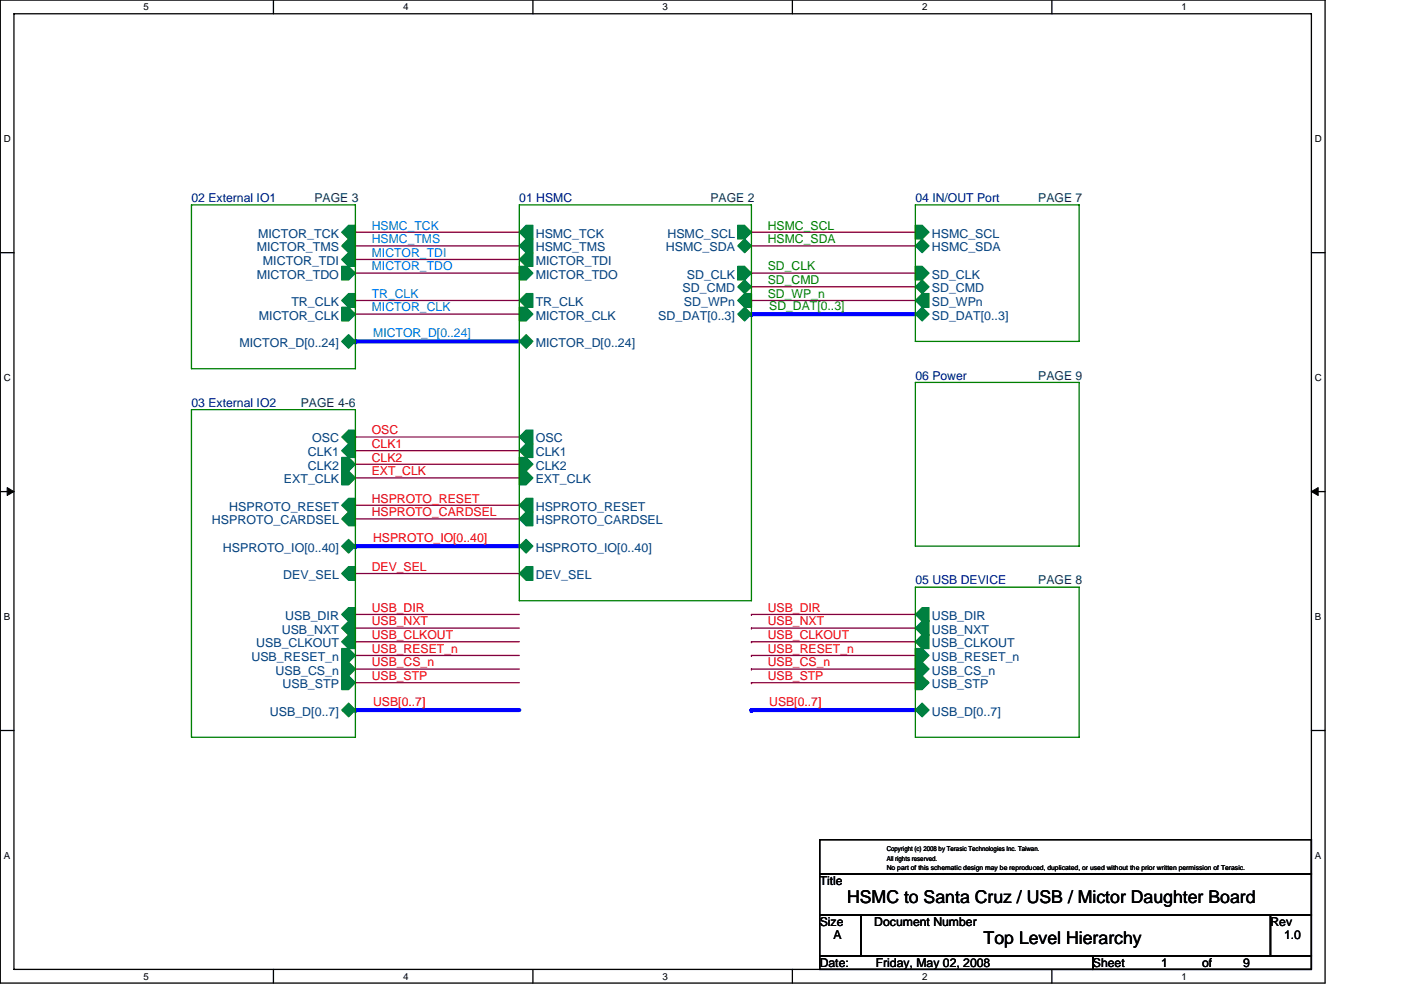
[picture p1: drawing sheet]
<svg xmlns="http://www.w3.org/2000/svg" width="297mm" height="210mm" viewBox="0 0 297 210" stroke-linecap="round" stroke-linejoin="round" font-family="sans-serif">
<path d="M.1 0h280.8v208.5h-280.8zM3 2.9h275v202.7h-275z" fill="none" stroke="#000" stroke-width=".28"/>
<g fill="#fff">
<path d="M30.5 .3h1.1v2.3h-1.1z"/>
<path d="M30.5 205.9h1.1v2.3h-1.1z"/>
</g>
<path d="M58 0v2.9M58 205.6v2.9" fill="none" stroke="#000" stroke-width=".28"/>
<g fill="#fff">
<path d="M85.5 .3h1.1v2.3h-1.1z"/>
<path d="M85.5 205.9h1.1v2.3h-1.1z"/>
</g>
<path d="M113 0v2.9M113 205.6v2.9" fill="none" stroke="#000" stroke-width=".28"/>
<g fill="#fff">
<path d="M140.5 .3h1.1v2.3h-1.1z"/>
<path d="M140.5 205.9h1.1v2.3h-1.1z"/>
</g>
<path d="M168 0v2.9M168 205.6v2.9" fill="none" stroke="#000" stroke-width=".28"/>
<g fill="#fff">
<path d="M195.5 .3h1.2v2.3h-1.2z"/>
<path d="M195.5 205.9h1.2v2.3h-1.2z"/>
</g>
<path d="M223 0v2.9M223 205.6v2.9" fill="none" stroke="#000" stroke-width=".28"/>
<g fill="#fff">
<path d="M250.5 .3h1.2v2.3h-1.2z"/>
<path d="M250.5 205.9h1.2v2.3h-1.2z"/>
<path d="M.8 28.3h1.5v2.3h-1.5z"/>
<path d="M278.8 28.3h1.5v2.3h-1.5z"/>
<path d="M.8 78.9h1.5v2.3h-1.5z"/>
<path d="M278.8 78.9h1.5v2.3h-1.5z"/>
</g>
<path d="M.1 53.6h2.9M278 53.6h2.9" fill="none" stroke="#000" stroke-width=".28"/>
<g fill="#fff">
<path d="M.8 129.6h1.4v2.3h-1.4z"/>
<path d="M278.8 129.6h1.4v2.3h-1.4z"/>
</g>
<path d="M.1 104.3h2.9M278 104.3h2.9" fill="none" stroke="#000" stroke-width=".28"/>
<path d="M1.5 103.4l1.5 .9-1.5 .8zM278 104.3l1.5-.9v1.7z" fill="#000" stroke="#000" stroke-width=".21"/>
<g fill="#fff">
<path d="M.8 180.3h1.4v2.3h-1.4z"/>
<path d="M278.8 180.3h1.4v2.3h-1.4z"/>
</g>
<path d="M.1 154.9h2.9M278 154.9h2.9M173.8 178.1h104.2v7.2h-104.2zM173.8 194h8.7v8.7h-8.7zM173.8 185.3h104.2v8.7h-104.2zM182.5 194h86.9v8.7h-86.9zM269.4 194h8.6v8.7h-8.6zM173.8 202.7h57.9v2.9h-57.9zM231.7 202.7h46.3v2.9h-46.3z" fill="none" stroke="#000" stroke-width=".28"/>
<g fill="none" stroke="#800040" stroke-width=".28">
<path d="M75.4 57.9h.1M75.4 52.2h.1M75.4 49.3h.1M75.4 55h.1M75.4 49.3h34.7M75.4 52.2h34.7M75.4 57.9h34.7M75.4 55h34.7M159.3 49.3h.1M159.3 52.2h.1M159.3 57.9h.1M159.3 49.3h34.8"/>
<path d="M159.3 52.2h34.8M159.3 57.9h34.8M75.4 66.6h.1M75.4 63.7h.1M75.4 63.7h34.7M75.4 66.6h34.7M159.3 60.8h.1M159.3 63.7h.1M159.3 60.8h34.8M159.3 63.7h34.8M75.4 98.5h.1M75.4 95.6h.1"/>
<path d="M75.4 92.7h.1M75.4 98.5h34.7M75.4 95.6h34.7M75.4 92.7h34.7M75.4 107.2h.1M75.4 101.4h.1M75.4 110.1h.1M75.4 107.2h34.7M75.4 101.4h34.7M75.4 110.1h34.7M75.4 130.3h.1M75.4 136.1h.1"/>
<path d="M75.4 133.2h.1M75.4 139h.1M75.4 121.6h.1M75.4 130.3h34.7M75.4 136.1h34.7M75.4 133.2h34.7M75.4 139h34.7M75.4 121.6h34.7M159.3 136.1h.1M159.3 130.3h.1M159.3 133.2h.1M159.3 139h.1"/>
<path d="M159.3 130.3h34.8M159.3 136.1h34.8M159.3 133.2h34.8M159.3 139h34.8M75.4 141.9h.1M75.4 144.8h.1M75.4 141.9h34.7M75.4 144.8h34.7M159.3 144.8h.1M159.3 141.9h.1M159.3 141.9h34.8M159.3 144.8h34.8"/>
</g>
<path d="M75.4 72.4h.1M75.4 72.4h34.7M159.3 66.6h.1M159.3 66.6h34.8M75.4 115.8h.1M75.4 115.8h34.7M75.4 150.6h.1M75.4 150.6h34.7M159.3 150.6h.1M159.3 150.6h34.8" fill="none" stroke="#00f" stroke-width=".87"/>
<g fill="#008040" stroke="#008040" stroke-width=".28">
<path d="M194.1 47.8h1.4l1.5 1.5-1.5 1.4h-1.4z" fill-rule="evenodd"/>
<path d="M195.5 50.7l1.5 1.5-1.5 1.4-1.4-1.4z" fill-rule="evenodd"/>
<path d="M195.5 65.2l1.5 1.4-1.5 1.5-1.4-1.5z" fill-rule="evenodd"/>
<path d="M195.5 62.3h1.5v2.9h-1.5l-1.4-1.5z" fill-rule="evenodd"/>
<path d="M194.1 56.5h1.4l1.5 1.4-1.5 1.5h-1.4z" fill-rule="evenodd"/>
<path d="M194.1 60.8l1.4-1.4 1.5 1.4-1.5 1.5z" fill-rule="evenodd"/>
<path d="M110.1 72.4l1.4-1.4 1.5 1.4-1.5 1.5z" fill-rule="evenodd"/>
<path d="M111.5 50.7h1.5v2.9h-1.5l-1.4-1.4z" fill-rule="evenodd"/>
<path d="M111.5 47.8h1.5v2.9h-1.5l-1.4-1.4z" fill-rule="evenodd"/>
<path d="M111.5 94.1h1.5v2.9h-1.5l-1.4-1.4z" fill-rule="evenodd"/>
<path d="M111.5 108.6h1.5v2.9h-1.5l-1.4-1.4z" fill-rule="evenodd"/>
<path d="M110.1 97h1.4l1.5 1.5-1.5 1.4h-1.4z" fill-rule="evenodd"/>
<path d="M111.5 62.3h1.5v2.9h-1.5l-1.4-1.5z" fill-rule="evenodd"/>
<path d="M110.1 115.8l1.4-1.4 1.5 1.4-1.5 1.5z" fill-rule="evenodd"/>
<path d="M110.1 56.5h1.4l1.5 1.4-1.5 1.5h-1.4z" fill-rule="evenodd"/>
<path d="M156.4 47.8h1.5l1.4 1.5-1.4 1.4h-1.5z" fill-rule="evenodd"/>
<path d="M110.1 65.2h1.4l1.5 1.4-1.5 1.5h-1.4z" fill-rule="evenodd"/>
<path d="M156.4 52.2l1.5-1.5 1.4 1.5-1.4 1.4z" fill-rule="evenodd"/>
<path d="M111.5 91.2h1.5v2.9h-1.5l-1.4-1.4z" fill-rule="evenodd"/>
<path d="M111.5 105.7h1.5v2.9h-1.5l-1.4-1.4z" fill-rule="evenodd"/>
<path d="M110.1 55l1.4-1.4h1.5v2.9h-1.5z" fill-rule="evenodd"/>
<path d="M110.1 99.9h1.4l1.5 1.5-1.5 1.4h-1.4z" fill-rule="evenodd"/>
<path d="M156.4 66.6l1.5-1.4 1.4 1.4-1.4 1.5z" fill-rule="evenodd"/>
<path d="M156.4 63.7l1.5-1.4h1.4v2.9h-1.4z" fill-rule="evenodd"/>
<path d="M156.4 56.5h1.5l1.4 1.4-1.4 1.5h-1.5z" fill-rule="evenodd"/>
<path d="M156.4 60.8l1.5-1.4 1.4 1.4-1.4 1.5z" fill-rule="evenodd"/>
<path d="M111.5 120.2h1.5v2.9h-1.5l-1.4-1.5z" fill-rule="evenodd"/>
<path d="M194.1 133.2l1.4-1.4h1.5v2.9h-1.5z" fill-rule="evenodd"/>
<path d="M194.1 137.6h1.4l1.5 1.4-1.5 1.5h-1.4z" fill-rule="evenodd"/>
<path d="M195.5 134.7h1.5v2.9h-1.5l-1.4-1.5z" fill-rule="evenodd"/>
<path d="M194.1 140.5h1.4l1.5 1.4-1.5 1.5h-1.4z" fill-rule="evenodd"/>
<path d="M194.1 130.3l1.4-1.4h1.5v2.9h-1.5z" fill-rule="evenodd"/>
<path d="M194.1 143.4h1.4l1.5 1.4-1.5 1.5h-1.4z" fill-rule="evenodd"/>
<path d="M195.5 149.1l1.5 1.5-1.5 1.4-1.4-1.4z" fill-rule="evenodd"/>
<path d="M72.5 95.6l1.4-1.5h1.5v2.9h-1.5z" fill-rule="evenodd"/>
<path d="M73.9 108.6h1.5v2.9h-1.5l-1.4-1.4z" fill-rule="evenodd"/>
<path d="M72.5 97h1.4l1.5 1.5-1.5 1.4h-1.4z" fill-rule="evenodd"/>
<path d="M72.5 92.7l1.4-1.5h1.5v2.9h-1.5z" fill-rule="evenodd"/>
<path d="M72.5 107.2l1.4-1.5h1.5v2.9h-1.5z" fill-rule="evenodd"/>
<path d="M72.5 133.2l1.4-1.4h1.5v2.9h-1.5z" fill-rule="evenodd"/>
<path d="M72.5 137.6h1.4l1.5 1.4-1.5 1.5h-1.4z" fill-rule="evenodd"/>
<path d="M72.5 140.5h1.4l1.5 1.4-1.5 1.5h-1.4z" fill-rule="evenodd"/>
<path d="M72.5 130.3l1.4-1.4h1.5v2.9h-1.5z" fill-rule="evenodd"/>
<path d="M72.5 143.4h1.4l1.5 1.4-1.5 1.5h-1.4z" fill-rule="evenodd"/>
<path d="M72.5 136.1l1.4-1.4h1.5v2.9h-1.5z" fill-rule="evenodd"/>
<path d="M72.5 150.6l1.4-1.5 1.5 1.5-1.5 1.4z" fill-rule="evenodd"/>
<path d="M72.5 99.9h1.4l1.5 1.5-1.5 1.4h-1.4z" fill-rule="evenodd"/>
<path d="M72.5 115.8l1.4-1.4 1.5 1.4-1.5 1.5z" fill-rule="evenodd"/>
<path d="M73.9 120.2h1.5v2.9h-1.5l-1.4-1.5z" fill-rule="evenodd"/>
<path d="M72.5 72.4l1.4-1.4 1.5 1.4-1.5 1.5z" fill-rule="evenodd"/>
<path d="M72.5 52.2l1.4-1.5h1.5v2.9h-1.5z" fill-rule="evenodd"/>
<path d="M72.5 49.3l1.4-1.5h1.5v2.9h-1.5z" fill-rule="evenodd"/>
<path d="M72.5 63.7l1.4-1.4h1.5v2.9h-1.5z" fill-rule="evenodd"/>
<path d="M72.5 56.5h1.4l1.5 1.4-1.5 1.5h-1.4z" fill-rule="evenodd"/>
<path d="M72.5 65.2h1.4l1.5 1.4-1.5 1.5h-1.4z" fill-rule="evenodd"/>
<path d="M72.5 55l1.4-1.4h1.5v2.9h-1.5z" fill-rule="evenodd"/>
</g>
<path d="M40.6 43.5h34.8v34.7h-34.8zM110.1 43.5h49.2v83.9h-49.2zM194.1 43.5h34.7v28.9h-34.7zM40.6 86.9h34.8v69.5h-34.8zM194.1 81.1h34.7v34.7h-34.7zM194.1 124.5h34.7v31.9h-34.7z" fill="none" stroke="#008000" stroke-width=".28"/>
<g font-size="3.7">
<text x="179.6" y="191.6">HSMC to Santa Cruz / USB / Mictor Daughter Board</text>
<text x="208.6" y="200.3">Top Level Hierarchy</text>
</g>
<g font-size="2.6" fill="#000080">
<text x="40.6" y="42.9">02 External IO1</text>
<text x="110.1" y="42.9">01 HSMC</text>
<text x="194.1" y="42.9">04 IN/OUT Port</text>
<text x="194.1" y="80.5">06 Power</text>
<text x="40.6" y="86.3">03 External IO2</text>
<text x="194.1" y="124">05 USB DEVICE</text>
</g>
<g font-size="2.6" fill="#004040">
<text x="66.7" y="42.9">PAGE 3</text>
<text x="150.6" y="42.9">PAGE 2</text>
<text x="220.1" y="42.9">PAGE 7</text>
<text x="220.1" y="80.5">PAGE 9</text>
<text x="63.8" y="86.3">PAGE 4-6</text>
<text x="220.1" y="124">PAGE 8</text>
</g>
<g font-size="2.6" fill="#004080">
<text x="54.4" y="53.3">MICTOR_TMS</text>
<text x="54.7" y="50.4">MICTOR_TCK</text>
<text x="113.6" y="53.3">HSMC_TMS</text>
<text x="113.6" y="50.4">HSMC_TCK</text>
<text x="141.2" y="53.3">HSMC_SDA</text>
<text x="141.5" y="50.4">HSMC_SCL</text>
<text x="197.5" y="50.4">HSMC_SCL</text>
<text x="197.5" y="53.3">HSMC_SDA</text>
<text x="54.4" y="59.1">MICTOR_TDO</text>
<text x="55.7" y="56.2">MICTOR_TDI</text>
<text x="113.6" y="59.1">MICTOR_TDO</text>
<text x="113.6" y="56.2">MICTOR_TDI</text>
<text x="145.6" y="59.1">SD_CLK</text>
<text x="197.5" y="59.1">SD_CLK</text>
<text x="61.8" y="64.9">TR_CLK</text>
<text x="113.6" y="64.9">TR_CLK</text>
<text x="144.7" y="62">SD_CMD</text>
<text x="145" y="64.9">SD_WPn</text>
<text x="197.5" y="64.9">SD_WPn</text>
<text x="197.5" y="62">SD_CMD</text>
<text x="54.9" y="67.8">MICTOR_CLK</text>
<text x="113.6" y="67.8">MICTOR_CLK</text>
<text x="139.6" y="67.8">SD_DAT[0..3]</text>
<text x="197.5" y="67.8">SD_DAT[0..3]</text>
<text x="50.8" y="73.6">MICTOR_D[0..24]</text>
<text x="113.6" y="73.6">MICTOR_D[0..24]</text>
<text x="66.2" y="93.9">OSC</text>
<text x="113.6" y="93.9">OSC</text>
<text x="65.3" y="96.8">CLK1</text>
<text x="65.3" y="99.6">CLK2</text>
<text x="113.6" y="96.8">CLK1</text>
<text x="113.6" y="99.6">CLK2</text>
<text x="60.2" y="102.5">EXT_CLK</text>
<text x="113.6" y="102.5">EXT_CLK</text>
<text x="44.9" y="111.2">HSPROTO_CARDSEL</text>
<text x="48.6" y="108.3">HSPROTO_RESET</text>
<text x="113.6" y="111.2">HSPROTO_CARDSEL</text>
<text x="113.6" y="108.3">HSPROTO_RESET</text>
<text x="47.2" y="117">HSPROTO_IO[0..40]</text>
<text x="113.6" y="117">HSPROTO_IO[0..40]</text>
<text x="60" y="122.8">DEV_SEL</text>
<text x="113.6" y="122.8">DEV_SEL</text>
<text x="60.4" y="131.5">USB_DIR</text>
<text x="197.5" y="131.5">USB_DIR</text>
<text x="54.3" y="137.3">USB_CLKOUT</text>
<text x="59.7" y="134.4">USB_NXT</text>
<text x="197.5" y="134.4">USB_NXT</text>
<text x="197.5" y="137.3">USB_CLKOUT</text>
<text x="53.3" y="140.2">USB_RESET_n</text>
<text x="58.4" y="143.1">USB_CS_n</text>
<text x="197.5" y="140.2">USB_RESET_n</text>
<text x="197.5" y="143.1">USB_CS_n</text>
<text x="59.9" y="146">USB_STP</text>
<text x="197.5" y="146">USB_STP</text>
<text x="57.2" y="151.8">USB_D[0..7]</text>
<text x="197.5" y="151.8">USB_D[0..7]</text>
</g>
<g font-size="2.6" fill="#0080ff">
<text x="78.8" y="51.6">HSMC_TMS</text>
<text x="78.8" y="48.7">HSMC_TCK</text>
<text x="78.8" y="57.4">MICTOR_TDO</text>
<text x="78.8" y="54.5">MICTOR_TDI</text>
<text x="78.8" y="63.2">TR_CLK</text>
<text x="78.8" y="66.1">MICTOR_CLK</text>
<text x="79.1" y="71.5">MICTOR_D[0..24]</text>
</g>
<g font-size="2.6" fill="#008000">
<text x="162.8" y="48.7">HSMC_SCL</text>
<text x="162.8" y="51.6">HSMC_SDA</text>
<text x="162.8" y="57.4">SD_CLK</text>
<text x="162.8" y="60.3">SD_CMD</text>
<text x="162.8" y="63.2">SD_WP_n</text>
<text x="163.1" y="65.8">SD_DAT[0..3]</text>
</g>
<g font-size="2.6" fill="#f00">
<text x="78.8" y="95">CLK1</text>
<text x="78.8" y="92.1">OSC</text>
<text x="78.8" y="97.9">CLK2</text>
<text x="78.8" y="100.8">EXT_CLK</text>
<text x="78.8" y="106.6">HSPROTO_RESET</text>
<text x="78.8" y="109.5">HSPROTO_CARDSEL</text>
<text x="79.1" y="115">HSPROTO_IO[0..40]</text>
<text x="78.8" y="121.1">DEV_SEL</text>
<text x="78.8" y="129.8">USB_DIR</text>
<text x="162.8" y="129.8">USB_DIR</text>
<text x="78.8" y="135.6">USB_CLKOUT</text>
<text x="78.8" y="132.7">USB_NXT</text>
<text x="162.8" y="135.6">USB_CLKOUT</text>
<text x="162.8" y="132.7">USB_NXT</text>
<text x="78.8" y="141.3">USB_CS_n</text>
<text x="78.8" y="138.5">USB_RESET_n</text>
<text x="162.8" y="138.5">USB_RESET_n</text>
<text x="162.8" y="141.3">USB_CS_n</text>
<text x="78.8" y="144.2">USB_STP</text>
<text x="79.1" y="149.7">USB[0..7]</text>
<text x="162.8" y="144.2">USB_STP</text>
<text x="163.1" y="149.7">USB[0..7]</text>
</g>
<g font-size="2.6">
<text x="173.8" y="187.7">Title</text>
<text x="173.8" y="196.4">Size</text>
<text x="185.4" y="196.4">Document Number</text>
<text x="269.4" y="196.4">Rev</text>
<text x="176.7" y="199.3">A</text>
<text x="272.2" y="199.3">1.0</text>
<text x="173.8" y="205">Date:</text>
<text x="185.7" y="205">Friday, May 02, 2008</text>
<text x="231.7" y="205">Sheet</text>
<text x="246.2" y="205">1</text>
<text x="254.9" y="205">of</text>
<text x="263.6" y="205">9</text>
</g>
<g font-size="2.1">
<text x="30.5" y="2.2">5</text>
<text x="85.5" y="2.2">4</text>
<text x="140.5" y="2.2">3</text>
<text x="195.5" y="2.2">2</text>
<text x="250.5" y="2.2">1</text>
<text x=".8" y="30.1">D</text>
<text x="278.8" y="30.1">D</text>
<text x=".8" y="80.8">C</text>
<text x="278.8" y="80.8">C</text>
<text x=".8" y="131.4">B</text>
<text x="278.8" y="131.4">B</text>
<text x=".8" y="182.1">A</text>
<text x="278.8" y="182.1">A</text>
<text x="30.5" y="207.8">5</text>
<text x="85.5" y="207.8">4</text>
<text x="140.5" y="207.8">3</text>
<text x="195.5" y="207.8">2</text>
<text x="250.5" y="207.8">1</text>
</g>
<g font-size="1.4">
<text x="188" y="180.6">Copyright (c) 2008 by Terasic Technologies Inc. Taiwan.</text>
<text x="188" y="184.6">No part of this schematic design may be reproduced, duplicated, or used without the prior written permission of Terasic.</text>
<text x="188" y="182.6">All rights reserved.</text>
</g>
</svg>
